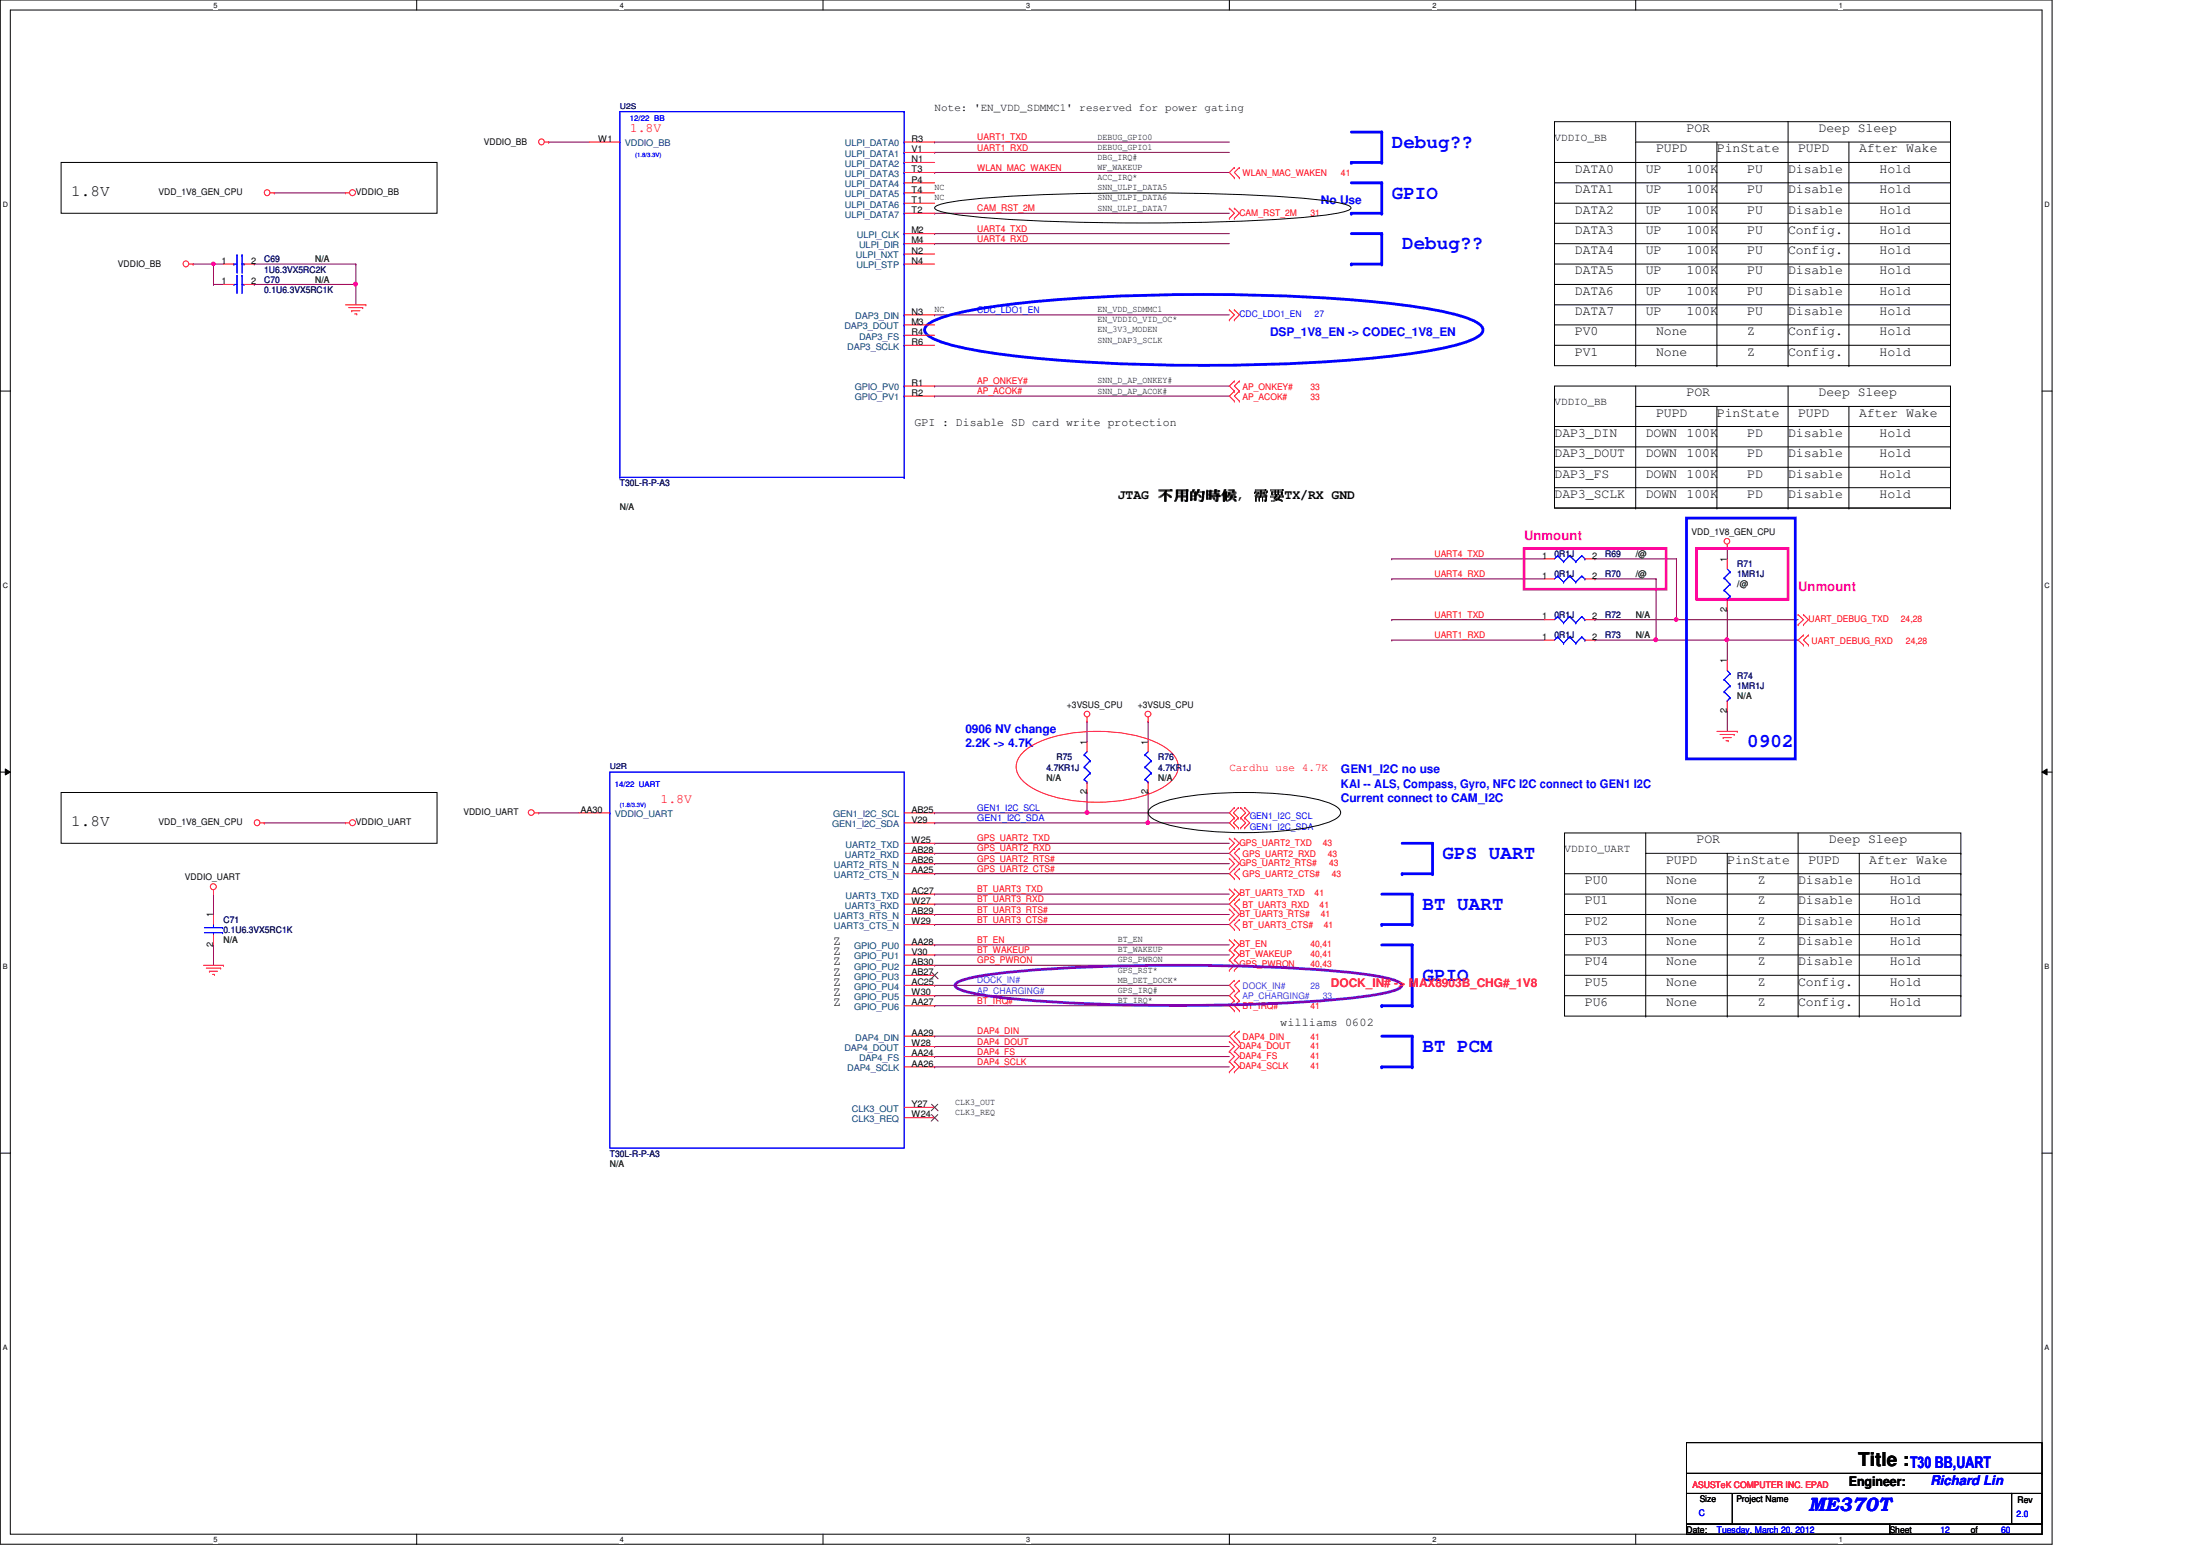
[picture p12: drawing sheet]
<svg xmlns="http://www.w3.org/2000/svg" width="297mm" height="210mm" viewBox="0 0 297 210" stroke-linecap="round" stroke-linejoin="round" font-family="sans-serif">
<path d="M0 0h277.1v208.4h-277.1zM1.4 1.4h274.3v205.7h-274.3z" fill="none" stroke="#000" stroke-width=".14"/>
<g fill="#fff">
<path d="M28.8 .1h.6v1.1h-.6z"/>
<path d="M28.8 207.2h.6v1.1h-.6z"/>
</g>
<path d="M56.3 0v1.4M56.3 207.1v1.3" fill="none" stroke="#000" stroke-width=".14"/>
<g fill="#fff">
<path d="M83.7 .1h.5v1.1h-.5z"/>
<path d="M83.7 207.2h.5v1.1h-.5z"/>
</g>
<path d="M111.1 0v1.4M111.1 207.1v1.3" fill="none" stroke="#000" stroke-width=".14"/>
<g fill="#fff">
<path d="M138.6 .1h.5v1.1h-.5z"/>
<path d="M138.6 207.2h.5v1.1h-.5z"/>
</g>
<path d="M166 0v1.4M166 207.1v1.3" fill="none" stroke="#000" stroke-width=".14"/>
<g fill="#fff">
<path d="M193.4 .1h.6v1.1h-.6z"/>
<path d="M193.4 207.2h.6v1.1h-.6z"/>
</g>
<path d="M220.8 0v1.4M220.8 207.1v1.3" fill="none" stroke="#000" stroke-width=".14"/>
<g fill="#fff">
<path d="M248.3 .1h.5v1.1h-.5z"/>
<path d="M248.3 207.2h.5v1.1h-.5z"/>
<path d="M.4 27.1h.7v1.1h-.7z"/>
<path d="M276.1 27.1h.7v1.1h-.7z"/>
<path d="M.4 78.5h.7v1.1h-.7z"/>
<path d="M276.1 78.5h.7v1.1h-.7z"/>
</g>
<path d="M0 52.8h1.4M275.7 52.8h1.4" fill="none" stroke="#000" stroke-width=".14"/>
<g fill="#fff">
<path d="M.4 129.9h.6v1.1h-.6z"/>
<path d="M276.1 129.9h.6v1.1h-.6z"/>
</g>
<path d="M0 104.2h1.4M.7 103.8l.7 .4-.7 .4zM275.7 104.2l.7-.4v.8zM275.7 104.2h1.4" fill="none" stroke="#000" stroke-width=".14"/>
<path d="M.7 103.8l.7 .4-.7 .4zM275.7 104.2l.7-.4v.8z" fill="#000"/>
<g fill="#fff">
<path d="M.4 181.4h.6v1.1h-.6z"/>
<path d="M276.1 181.4h.6v1.1h-.6z"/>
</g>
<path d="M0 155.7h1.4M275.7 155.7h1.4" fill="none" stroke="#000" stroke-width=".14"/>
<path d="M155 107h.1M155 107v4.1M126.2 127.6h.1M126.2 135.8h.1M126.2 128.9h.1M126.2 127.6h39.8M126.2 135.8h39.8M126.2 128.9h39.8" fill="none" stroke="#800040" stroke-width=".14"/>
<circle cx="155" cy="111" r=".25" fill="#f0f"/>
<circle cx="155" cy="111" r=".25" fill="none" stroke="#f0f" stroke-width=".14"/>
<g fill="none" stroke="#800040" stroke-width=".14">
<path d="M146.8 97.4h.1M146.8 97.4v2.7M155 97.4h.1M155 97.4v2.7M126.2 111.1h.1M126.2 109.7h.1M126.2 111.1h28.8M126.2 109.7h39.8M146.8 107h.1M146.8 109.7h.1M146.8 107v2.7M126.2 130.3h.1"/>
<path d="M126.2 130.3h39.8"/>
</g>
<circle cx="146.8" cy="109.7" r=".26" fill="#f0f"/>
<circle cx="146.8" cy="109.7" r=".26" fill="none" stroke="#f0f" stroke-width=".14"/>
<g fill="none" stroke="#800040" stroke-width=".14">
<path d="M28.8 38.4h.1M28.8 35.6h.1M28.8 35.6v2.8M28.8 38.4h1.4M187.9 83.7h.1M187.9 86.4h.1M187.9 83.7h20.6M187.9 86.4h20.6M155 111.1h.1M155 111.1h11M28.8 120.7h.1M28.8 127.6h.1"/>
<path d="M28.8 120.7v2.7M28.8 127.6v2.7"/>
</g>
<path d="M28.6 35.4h.4v.2v.2l-.2 .1-.2-.1z" fill-rule="evenodd" fill="#f0f"/>
<path d="M28.6 35.4h.4v.2v.2l-.2 .1-.2-.1z" fill="none" stroke="#f0f" stroke-width=".14"/>
<path d="M34.3 38.4h.1M34.3 38.4h13.7M48 35.6h.1M48 38.4h.1M48 35.6v5.5" fill="none" stroke="#800040" stroke-width=".14"/>
<circle cx="48" cy="38.4" r=".26" fill="#f0f"/>
<circle cx="48" cy="38.4" r=".26" fill="none" stroke="#f0f" stroke-width=".14"/>
<path d="M26.1 35.6h.1M26.1 35.6h2.7M34.3 35.6h.1M34.3 35.6h13.7M126.2 42.5h.1M126.2 42.5h39.8M226.4 83.7h.1M226.4 83.7h16.4" fill="none" stroke="#800040" stroke-width=".14"/>
<circle cx="226.3" cy="83.6" r=".25" fill="#f0f"/>
<circle cx="226.3" cy="83.6" r=".25" fill="none" stroke="#f0f" stroke-width=".14"/>
<path d="M223.6 86.4h.1M223.6 86.4h9.6M35.7 111.1h.1M35.7 111.1h10.9" fill="none" stroke="#800040" stroke-width=".14"/>
<circle cx="223.6" cy="86.4" r=".26" fill="#f0f"/>
<circle cx="223.6" cy="86.4" r=".26" fill="none" stroke="#f0f" stroke-width=".14"/>
<g fill="none" stroke="#800040" stroke-width=".14">
<path d="M126.2 19.2h.1M126.2 19.2h39.8M28.8 35.6h.1M28.8 35.6h1.4M126.2 23.3h.1M126.2 20.6h.1M126.2 28.8h.1M126.2 23.3h39.8M126.2 20.6h39.8M126.2 28.8h39.8M187.9 75.4h.1M187.9 75.4h20.6"/>
<path d="M215.3 75.4h.1M215.3 78.1h.1M215.3 75.4h11.1M215.3 78.1h8.3M223.6 78.1h.1M223.6 78.1v8.3h-8.3M226.4 75.4h.1M226.4 75.4v8.3h-11.1M215.3 86.4h.1M215.3 83.7h.1M233.2 96h.1M233.2 86.4h.1"/>
<path d="M233.2 86.4h9.6M233.2 96v2.7M126.2 113.8h.1M126.2 115.2h.1M126.2 116.6h.1M126.2 117.9h.1M126.2 113.8h39.8M126.2 115.2h39.8M126.2 116.6h39.8M126.2 117.9h39.8M126.2 139.9h.1M126.2 139.9h39.8"/>
<path d="M126.2 141.3h.1M126.2 142.6h.1M126.2 144h.1M126.2 141.3h39.8M126.2 142.6h39.8M126.2 144h39.8"/>
</g>
<circle cx="233.2" cy="86.4" r=".26" fill="#f0f"/>
<circle cx="233.2" cy="86.4" r=".26" fill="none" stroke="#f0f" stroke-width=".14"/>
<g fill="none" stroke="#800040" stroke-width=".14">
<path d="M74.1 19.2h.1M74.1 19.2h5.5M37 26h.1M37 26h9.6M126.2 31.5h.1M126.2 32.9h.1M126.2 31.5h39.8M126.2 32.9h39.8M126.2 53.5h.1M126.2 52.1h.1M126.2 53.5h39.8M126.2 52.1h39.8"/>
<path d="M187.9 78.1h.1M187.9 78.1h20.6M233.2 74h.1M233.2 74v1.4M233.2 82.3h.1M233.2 86.4h.1M233.2 82.3v6.9M72.7 109.7h.1M72.7 109.7h5.5M126.2 120.7h.1M126.2 122h.1M126.2 123.4h.1"/>
<path d="M126.2 124.8h.1M126.2 134.4h.1M126.2 133h.1M126.2 120.7h39.8M126.2 122h39.8M126.2 123.4h39.8M126.2 124.8h39.8M126.2 134.4h39.8M126.2 133h39.8"/>
</g>
<g fill="none" stroke="#f00" stroke-width=".14">
<path d="M73.5 19.2h.6M74.1 19.2h.1M25.5 35.6h.6M26.1 35.6h.1M36.5 26h.5M37 26h.1M46.6 26h.1M46.6 26h.6M166 29.5h.1M166 28.1h.1M166 28.1l.7 .7-.7 .7M166.7 22.6h.1"/>
<path d="M166.7 24h.1M166.7 29.5h.1M166.7 28.1h.1M166.7 22.6l-.7 .7 .7 .7M166.7 28.1l.6 .7-.6 .7M167.3 24h.1M167.3 22.6h.1M167.3 22.6l-.6 .7 .6 .7M46.6 41.1h2.8M47.1 41.5h1.9M47.5 42h.1M47.5 42h1.1"/>
<path d="M47.9 42.4h.3M48.2 42.4h.1M49 41.5h.1M49.4 41.1h.1M166 43.2h.1M166 41.8h.1M166 41.8l.7 .7-.7 .7M166.7 43.2h.1M166.7 41.8h.1M166.7 52.8h.1M166.7 54.1h.1M166.7 51.4h.1"/>
<path d="M166.7 41.8l.6 .7-.6 .7M166.7 52.8l-.7 .7 .7 .6M166.7 51.4l-.7 .7 .7 .7M167.3 54.1h.1M167.3 52.8h.1M167.3 51.4h.1M167.3 52.8l-.6 .7 .6 .6M167.3 51.4l-.6 .7 .6 .7M233.2 74h.1M233.2 73.5v.5M146.8 97.4h.1M146.8 96.8v.6"/>
<path d="M155 97.4h.1M155 96.8v.6M231.8 98.7h2.8M232.2 99.1h1.9M232.7 99.6h.1M232.7 99.6h1.1M233 100h.3M233.3 100h.1M234.1 99.1h.1M234.6 98.7h.1M242.8 84.3h.1M242.8 83h.1"/>
<path d="M242.8 83l.7 .7-.7 .6M243.5 84.3h.1M243.5 83h.1M243.5 85.7h.1M243.5 87.1h.1M243.5 83l.7 .7-.7 .6M243.5 85.7l-.7 .7 .7 .7M244.2 87.1h.1M244.2 85.7h.1M244.2 85.7l-.7 .7 .7 .7M35.1 111.1h.6M35.7 111.1h.1"/>
<path d="M46.6 111.1h.1M46.6 111.1h.6M72.2 109.7h.5M72.7 109.7h.1M138.1 101.6a11 11 0 0 1 5.8-2.5 22.7 22.7 0 0 1 12 1 5.5 5.5 0 0 1 3.1 2.8 2.46 2.46 0 0 1-.8 2.5 11.2 11.2 0 0 1-5.8 2.5 22.3 22.3 0 0 1-12-1 5.5 5.5 0 0 1-3.1-2.7 2.49 2.49 0 0 1 .8-2.6zM166 114.5h.1M166 113.2h.1M166 117.3h.1M166 115.9h.1M166 113.2l.7 .6-.7 .7M166 115.9l.7 .7-.7 .7M166.7 109h.1"/>
<path d="M166.7 110.4h.1M166.7 111.8h.1M166.7 114.5h.1M166.7 113.2h.1M166.7 115.9h.1M166.7 117.3h.1M166.7 118.6h.1M166.7 109l-.7 .7 .7 .7M166.7 110.4l-.7 .7 .7 .7M166.7 113.2l.6 .6-1.3 1.4 .7 .7M166.7 115.9l.6 .7-1.3 1.3 .7 .7M167.2 110.4h.1"/>
<path d="M167.2 109h.1M167.2 111.8h.1M167.2 109l-.7 .7 .7 .7M167.2 110.4l-.7 .7 .7 .7M167.3 115.9h.1M167.3 114.5h.1M167.3 118.6h.1M167.3 117.3h.1M167.3 114.5l-.6 .7 .6 .7M167.3 117.3l-.6 .6 .6 .7M167.5 110.4h.1M167.5 109h.1"/>
<path d="M167.5 111.8h.1M167.5 109l.7 .7-.7 .7M167.5 110.4l.7 .7-.7 .7M168.1 109h.1M168.1 110.4h.1M168.1 111.8h.1M168.1 109l.6 .7-.6 .7M168.1 110.4l.6 .7-.6 .7M27.5 130.3h2.7M27.9 130.7h1.9M28.3 131.1h.1M28.3 131.1h1.1"/>
<path d="M28.7 131.5h.3M28.8 120.7h.1M28.8 120.1v.6M29 131.5h.1M29.8 130.7h.1M30.2 130.3h.1M166 121.4h.1M166 120h.1M166 124.1h.1M166 122.7h.1M166 129.6h.1M166 128.2h.1"/>
<path d="M166 131h.1M166 126.9h.1M166 120l.7 .7-.7 .7M166 122.7l.7 .7-.7 .7M166 128.2l.7 .7-.7 .7M166 129.6l.7 .7-.7 .7M166 126.9l.7 .7-.7 .6M166.7 121.4h.1M166.7 120h.1M166.7 122.7h.1M166.7 124.1h.1M166.7 125.5h.1"/>
<path d="M166.7 129.6h.1M166.7 128.2h.1M166.7 131h.1M166.7 135.1h.1M166.7 136.4h.1M166.7 126.9h.1M166.7 139.2h.1M166.7 133.7h.1M166.7 132.3h.1M166.7 120l.6 .7-1.3 1.3 .7 .7M166.7 122.7l.6 .7-1.3 1.4 .7 .7M166.7 128.2l.6 .7-.6 .7"/>
<path d="M166.7 129.6l.6 .7-.6 .7M166.7 135.1l-.7 .7 .7 .6M166.7 126.9l.6 .7-.6 .6M166.7 139.2l-.7 .7 .7 .7M166.7 133.7l-.7 .7 .7 .7M166.7 132.3l-.7 .7 .7 .7M167.3 122.7h.1M167.3 121.4h.1M167.3 125.5h.1M167.3 124.1h.1M167.3 136.4h.1M167.3 135.1h.1"/>
<path d="M167.3 139.2h.1M167.3 133.7h.1M167.3 132.3h.1M167.3 121.4l-.6 .6 .6 .7M167.3 124.1l-.6 .7 .6 .7M167.3 135.1l-.6 .7 .6 .6M167.3 139.2l-.6 .7 .6 .7M167.3 133.7l-.6 .7 .6 .7M167.3 132.3l-.6 .7 .6 .7M166 141.9h.1M166 140.6h.1M166 143.3h.1"/>
<path d="M166 144.7h.1M166 140.6l.7 .7-.7 .6M166 141.9l.7 .7-.7 .7M166 143.3l.7 .7-.7 .7M166.7 140.6h.1M166.7 141.9h.1M166.7 143.3h.1M166.7 144.7h.1M166.7 140.6l.6 .7-.6 .6M166.7 141.9l.6 .7-.6 .7M166.7 143.3l.6 .7-.6 .7M167.3 140.6h.1"/>
<circle cx="73.1" cy="19.2" r=".39"/>
<circle cx="25.1" cy="35.6" r=".39"/>
<circle cx="36.1" cy="26" r=".39"/>
<circle cx="47.6" cy="26" r=".4"/>
<circle cx="233.2" cy="73.1" r=".38"/>
<circle cx="146.8" cy="96.4" r=".38"/>
<circle cx="155" cy="96.4" r=".39"/>
<circle cx="28.8" cy="119.7" r=".4"/>
<circle cx="34.7" cy="111.1" r=".39"/>
<circle cx="47.6" cy="111.1" r=".4"/>
<circle cx="71.7" cy="109.7" r=".39"/>
</g>
<path d="M227.7 194.7h48v11h-48zM227.7 198.9h48M275.7 198.9h.1M227.7 201.6h6.2v4.1h-6.2zM227.7 205.7h27.4v1.4h-27.4zM234 201.6h37.6M255.1 205.7h20.6v1.4h-20.6zM271.6 201.6h4.1v4.1h-4.1zM271.6 201.6h.1" fill="none" stroke="#000" stroke-width=".14"/>
<path d="M186.6 127.6h4.1" fill="none" stroke="#00f" stroke-width=".38"/>
<circle cx="190.7" cy="127.6" r=".19" fill="#00f"/>
<path d="M190.7 127.6v8.2" fill="none" stroke="#00f" stroke-width=".38"/>
<circle cx="190.7" cy="135.8" r=".19" fill="#00f"/>
<path d="M186.6 135.8h4.1" fill="none" stroke="#00f" stroke-width=".38"/>
<circle cx="186.6" cy="135.8" r=".19" fill="#00f"/>
<path d="M8.3 107h50.7v6.8h-50.7z" fill="none" stroke="#000" stroke-width=".14"/>
<path d="M129.1 132.7a7.5 7.5 0 0 1 3.1-.9 166.2 166.2 0 0 1 24-1.5 220.8 220.8 0 0 1 28.5 1.3 12.5 12.5 0 0 1 4.4 1.1l.2 .3-.2 .3a7.7 7.7 0 0 1-3.1 .9 186.8 186.8 0 0 1-26.9 1.5 186.1 186.1 0 0 1-26.9-1.5 7.6 7.6 0 0 1-3.1-.9l-.2-.3z" fill="none" stroke="#8000ff" stroke-width=".38"/>
<path d="M182.5 24.7h4.1M227.7 69.9h14.7v32.5h-14.7z" fill="none" stroke="#00f" stroke-width=".38"/>
<circle cx="186.6" cy="24.7" r=".19" fill="#00f"/>
<path d="M186.6 24.7v4.1" fill="none" stroke="#00f" stroke-width=".38"/>
<circle cx="186.6" cy="28.8" r=".19" fill="#00f"/>
<path d="M182.5 28.8h4.1" fill="none" stroke="#00f" stroke-width=".38"/>
<circle cx="182.5" cy="28.8" r=".19" fill="#00f"/>
<path d="M182.5 17.8h4.1" fill="none" stroke="#00f" stroke-width=".38"/>
<circle cx="186.6" cy="17.8" r=".19" fill="#00f"/>
<path d="M186.6 17.8v4.1" fill="none" stroke="#00f" stroke-width=".38"/>
<circle cx="186.6" cy="21.9" r=".19" fill="#00f"/>
<path d="M182.5 21.9h4.1" fill="none" stroke="#00f" stroke-width=".38"/>
<circle cx="182.5" cy="21.9" r=".19" fill="#00f"/>
<g fill="none" stroke="#000" stroke-width=".14">
<path d="M209.9 16.4h53.5v33h-53.5zM220.8 19.2h42.6M220.8 16.4v33M231.8 19.2v30.2M241.4 16.4v33M249.6 19.2v30.2M263.4 19.2h.1M209.9 21.9h53.5M209.9 27.4h53.5M209.9 30.1h53.5M209.9 24.7h53.5M209.9 32.9h53.5"/>
<path d="M209.9 35.6h53.5M209.9 38.4h53.5M263.4 21.9h.1M263.4 27.4h.1M263.4 30.1h.1M263.4 24.7h.1M263.4 32.9h.1M263.4 35.6h.1M263.4 38.4h.1M209.9 43.9h53.5M209.9 46.6h53.5M209.9 41.1h53.5"/>
<path d="M220.8 49.4h.1M231.8 49.4h.1M241.4 49.4h.1M249.6 49.4h.1M263.4 43.9h.1M263.4 46.6h.1M263.4 41.1h.1"/>
</g>
<path d="M189.3 113.8h4.1" fill="none" stroke="#00f" stroke-width=".38"/>
<circle cx="193.4" cy="113.8" r=".19" fill="#00f"/>
<path d="M193.4 113.8v4.1" fill="none" stroke="#00f" stroke-width=".38"/>
<circle cx="193.4" cy="117.9" r=".19" fill="#00f"/>
<path d="M189.3 117.9h4.1" fill="none" stroke="#00f" stroke-width=".38"/>
<circle cx="189.3" cy="117.9" r=".19" fill="#00f"/>
<path d="M186.6 139.9h4.1" fill="none" stroke="#00f" stroke-width=".38"/>
<circle cx="190.7" cy="139.9" r=".19" fill="#00f"/>
<path d="M190.7 139.9v4.1" fill="none" stroke="#00f" stroke-width=".38"/>
<circle cx="190.7" cy="144" r=".19" fill="#00f"/>
<path d="M186.6 144h4.1" fill="none" stroke="#00f" stroke-width=".38"/>
<circle cx="186.6" cy="144" r=".19" fill="#00f"/>
<path d="M205.8 74h19.2v5.5h-19.2zM229.1 74h12.3v6.9h-12.3z" fill="none" stroke="#f0f" stroke-width=".38"/>
<g fill="none" stroke="#000" stroke-width=".14">
<path d="M8.3 21.9h50.7v6.9h-50.7zM209.9 52.1h53.5v16.5h-53.5zM209.9 57.6h53.5M220.8 54.9h42.6M220.8 52.1v16.5M231.8 54.9v13.7M241.4 52.1v16.5M249.6 54.9v13.7M263.4 54.9h.1M263.4 57.6h.1M209.9 63.1h53.5M209.9 65.8h53.5"/>
<path d="M209.9 60.3h53.5M209.9 68.6h53.5M220.8 68.6h.1M231.8 68.6h.1M241.4 68.6h.1M249.6 68.6h.1M263.4 63.1h.1M263.4 65.8h.1M263.4 60.3h.1M263.4 68.6h.1"/>
</g>
<path d="M186.6 120.7h4.1" fill="none" stroke="#00f" stroke-width=".38"/>
<circle cx="190.7" cy="120.7" r=".19" fill="#00f"/>
<path d="M190.7 120.7v4.1" fill="none" stroke="#00f" stroke-width=".38"/>
<circle cx="190.7" cy="124.8" r=".19" fill="#00f"/>
<path d="M186.6 124.8h4.1" fill="none" stroke="#00f" stroke-width=".38"/>
<circle cx="186.6" cy="124.8" r=".19" fill="#00f"/>
<path d="M182.5 31.5h4.1" fill="none" stroke="#00f" stroke-width=".38"/>
<circle cx="186.6" cy="31.5" r=".19" fill="#00f"/>
<path d="M186.6 31.5v4.1" fill="none" stroke="#00f" stroke-width=".38"/>
<circle cx="186.6" cy="35.6" r=".19" fill="#00f"/>
<path d="M182.5 35.6h4.1" fill="none" stroke="#00f" stroke-width=".38"/>
<circle cx="182.5" cy="35.6" r=".19" fill="#00f"/>
<g fill="none" stroke="#000" stroke-width=".14">
<path d="M126.3 27.9a17.1 17.1 0 0 1 5.6-1.1 315.9 315.9 0 0 1 44.8 0l2.7 .3a8.2 8.2 0 0 1 2.9 .8l.1 .2-.1 .2a17.7 17.7 0 0 1-5.6 1 308.9 308.9 0 0 1-44.8 0l-2.7-.3a8.5 8.5 0 0 1-2.9-.7l-.1-.2zM155.5 109a14.4 14.4 0 0 1 5.9-1.7 53 53 0 0 1 16.9 .7 4.7 4.7 0 0 1 2.6 1.3l.1 .4-.1 .4a4.8 4.8 0 0 1-2.6 1.2 50.5 50.5 0 0 1-20.6 0 4.8 4.8 0 0 1-2.6-1.2l-.1-.4 .1-.4zM211.2 112.4h53.5v24.8h-53.5zM211.2 117.9h53.5M222.2 115.2h42.5M222.2 112.4v24.8M233.2 115.2v22M242.8 112.4v24.8M251 115.2v22M264.7 115.2h.1M264.7 117.9h.1M211.2 123.4h53.5"/>
<path d="M211.2 126.2h53.5M211.2 120.7h53.5M211.2 128.9h53.5M211.2 131.7h53.5M211.2 134.4h53.5M222.2 137.2h.1M233.2 137.2h.1M242.8 137.2h.1M251 137.2h.1M264.7 123.4h.1M264.7 126.2h.1M264.7 120.7h.1"/>
<path d="M264.7 128.9h.1M264.7 131.7h.1M264.7 134.4h.1"/>
</g>
<path d="M125.3 43.8a10.8 10.8 0 0 1 3.7-1.5 124.5 124.5 0 0 1 21.6-2.3 254 254 0 0 1 38.6 1.1l2 .3a29.4 29.4 0 0 1 7.9 2l.6 .4 .4 .3 .1 .4-.1 .4a5.5 5.5 0 0 1-2.8 1.5 80.9 80.9 0 0 1-14.9 2.2 259.7 259.7 0 0 1-46.5-.7l-2-.3a29.7 29.7 0 0 1-8-1.9l-.6-.4-.3-.4-.2-.4 .2-.4z" fill="none" stroke="#00f" stroke-width=".38"/>
<g fill="none" stroke="#00f" stroke-width=".14">
<path d="M83.7 19.2h.1M122.1 15.1h.1M122.1 19.2h.1M122.1 15.1v49.3M122.1 15.1h-38.4v49.3M31.6 38.4h.1M31.6 35.6h.1M31.6 38.4h.4M31.6 35.6h.4M32 37.2h.1M32 34.4h.1M32 34.4v2.5"/>
<path d="M32 37.2v2.4M32.7 37.2h.1M32.7 34.4h.1M32.7 34.4v2.5M32.7 37.2v2.4M32.7 38.4h.2M32.7 35.6h.2M32.9 38.4h.1M32.9 35.6h.1M122.1 35.6h.1M122.1 34.3h.1M122.1 32.9h.1"/>
<path d="M122.1 28.8h.1M122.1 27.4h.1M122.1 26h.1M122.1 24.7h.1M122.1 23.3h.1M122.1 21.9h.1M122.1 20.6h.1M122.1 31.5h.1M122.1 53.5h.1M122.1 52.1h.1M122.1 46.6h.1M122.1 45.3h.1"/>
<path d="M122.1 43.9h.1M122.1 42.5h.1M83.7 64.4h.1M83.7 64.4h38.4M122.1 64.4h.1M210.3 75h.1M210.3 77.8h.1M210.3 75l.8 .8M210.3 75l-.4 .4M210.3 77.8l.8 .8M210.3 77.8l-.4 .3M211.1 75.8h.1"/>
<path d="M211.1 78.6h.1M211.9 75h.1M211.9 77.8h.1M211.9 75l.9 .8M211.9 75l-.8 .8M211.9 77.8l.9 .8M211.9 77.8l-.8 .8M212.8 75.8h.1M212.8 78.6h.1M213.6 75h.1M213.6 77.8h.1M213.6 75l.4 .4"/>
<path d="M213.6 75l-.8 .8M213.6 77.8l.4 .3M213.6 77.8l-.8 .8M214 75.4h.1M214 78.1h.1M232.8 79.7h.1M232.8 78h.1M232.8 79.7l.8 .8M232.8 78l.8 .9M233.2 76.8l.4 .4M233.6 77.2h.1M233.6 78.9h.1"/>
<path d="M233.6 78.9l-.8 .8M233.6 77.2l-.8 .8M210.3 83.2h.1M210.3 86h.1M210.3 83.2l.8 .9M210.3 83.2l-.4 .5M210.3 86l.8 .8M210.3 86l-.4 .4M211.1 84.1h.1M211.1 86.8h.1M211.9 83.2h.1M211.9 86h.1"/>
<path d="M211.9 83.2l.9 .9M211.9 83.2l-.8 .9M211.9 86l.9 .8M211.9 86l-.8 .8M212.8 84.1h.1M212.8 86.8h.1M213.6 83.2h.1M213.6 86h.1M213.6 83.2l.4 .5M213.6 83.2l-.8 .9M213.6 86l.4 .4M213.6 86l-.8 .8"/>
<path d="M214 83.7h.1M214 86.4h.1M232.8 93.4h.1M232.8 91.7h.1M232.8 93.4l.8 .8M232.8 91.7l.8 .9M233.2 94.6h.1M233.2 80.9h.1M233.2 90.5l.4 .4M233.6 94.2h.1M233.6 90.9h.1M233.6 92.6h.1"/>
<path d="M233.6 80.5h.1M233.6 94.2l-.4 .4M233.6 92.6l-.8 .8M233.6 90.9l-.8 .8M233.6 80.5l-.4 .4M82.3 104.2h39.8v50.8h-39.8zM82.3 109.7h.1M146.4 105.2h.1M146.4 101.9h.1M146.4 103.5h.1M146.4 105.2l.4 .4M146.4 103.5l.8 .9"/>
<path d="M146.4 101.9l.8 .8M146.8 105.6h.1M146.8 101.5l-.4 .4M147.2 104.4h.1M147.2 102.7h.1M147.2 104.4l-.8 .8M147.2 102.7l-.8 .8M154.6 105.2h.1M154.6 101.9h.1M154.6 103.5h.1M154.6 105.2l.4 .4M154.6 103.5l.8 .9"/>
<path d="M154.6 101.9l.8 .8M155 105.6h.1M155 101.5l-.4 .4M155.4 104.4h.1M155.4 102.7h.1M155.4 104.4l-.8 .8M155.4 102.7l-.8 .8M27.6 125.2h2.5M27.6 125.9h2.5M28.8 124.8h.1M28.8 126.2h.1M28.8 124.8v.4"/>
<path d="M28.8 125.9v.3M30.1 125.2h.1M30.1 125.9h.1"/>
</g>
<g fill="none" stroke="#f00" stroke-width=".14">
<path d="M79.6 19.2h4.1M122.1 19.2h4.1M30.2 38.4h1.4M30.2 35.6h1.4M32.9 38.4h1.4M32.9 35.6h1.4M122.1 35.6h4.1M122.1 34.3h4.1M122.1 32.9h4.1M122.1 31.5h4.1M122.1 28.8h4.1M122.1 27.4h4.1"/>
<path d="M122.1 26h4.1M122.1 24.7h4.1M122.1 23.3h4.1M122.1 21.9h4.1M122.1 20.6h4.1M122.1 53.5h4.1M122.1 52.1h4.1M122.1 46.6h4.1M122.1 45.3h4.1M122.1 43.9h4.1M122.1 42.5h4.1M208.5 75.4h1.4"/>
<path d="M208.5 78.1h1.4M214 75.4h1.3M214 78.1h1.3M233.2 75.4v1.4M208.5 83.7h1.4M208.5 86.4h1.4M214 83.7h1.3M214 86.4h1.3M233.2 80.9v1.4M233.2 89.2v1.3M233.2 94.6v1.4M78.2 109.7h4.1"/>
<path d="M122.1 109.7h4.1M122.1 117.9h4.1M122.1 116.6h4.1M122.1 115.2h4.1M122.1 113.8h4.1M122.1 111.1h4.1M146.8 100.1v1.4M146.8 105.6v1.4M155 100.1v1.4M155 105.6v1.4M28.8 123.4v1.4M28.8 126.2v1.4"/>
<path d="M122.1 139.9h4.1M122.1 135.8h4.1M122.1 134.4h4.1M122.1 133h4.1M122.1 131.7h4.1M122.1 130.3h4.1M122.1 128.9h4.1M122.1 127.6h4.1M122.1 124.8h4.1M122.1 123.4h4.1M122.1 122h4.1M122.1 120.7h4.1"/>
<path d="M122.1 150.9h4.1M122.1 149.5h4.1M122.1 144h4.1M122.1 142.6h4.1M122.1 141.3h4.1"/>
</g>
<path d="M125.8 131.2l.9 .9M126.6 131.2l-.9 .9M125.8 150.5l.9 .8M125.8 149.1l.9 .8M126.6 150.5l-.9 .8M126.6 149.1l-.9 .8" fill="none" stroke="#804000" stroke-width=".14"/>
<circle cx="155" cy="111" r=".25" fill="#f0f"/>
<circle cx="155" cy="111" r=".25" fill="none" stroke="#f0f" stroke-width=".14"/>
<circle cx="146.8" cy="109.7" r=".26" fill="#f0f"/>
<circle cx="146.8" cy="109.7" r=".26" fill="none" stroke="#f0f" stroke-width=".14"/>
<path d="M28.6 35.4h.4v.2v.2l-.2 .1-.2-.1z" fill-rule="evenodd" fill="#f0f"/>
<path d="M28.6 35.4h.4v.2v.2l-.2 .1-.2-.1z" fill="none" stroke="#f0f" stroke-width=".14"/>
<circle cx="48" cy="38.4" r=".26" fill="#f0f"/>
<circle cx="48" cy="38.4" r=".26" fill="none" stroke="#f0f" stroke-width=".14"/>
<circle cx="226.3" cy="83.6" r=".25" fill="#f0f"/>
<circle cx="226.3" cy="83.6" r=".25" fill="none" stroke="#f0f" stroke-width=".14"/>
<circle cx="223.6" cy="86.4" r=".26" fill="#f0f"/>
<circle cx="223.6" cy="86.4" r=".26" fill="none" stroke="#f0f" stroke-width=".14"/>
<circle cx="233.2" cy="86.4" r=".26" fill="#f0f"/>
<circle cx="233.2" cy="86.4" r=".26" fill="none" stroke="#f0f" stroke-width=".14"/>
<g font-size="2.6" fill="#00f">
<text x="187.9" y="19.9">Debug??</text>
<text x="187.9" y="26.8">GPIO</text>
<text x="189.3" y="33.7">Debug??</text>
<text x="235.9" y="100.8">0902</text>
<text x="194.8" y="116">GPS UART</text>
<text x="192.1" y="122.8">BT UART</text>
<text x="192.1" y="132.4">GPIO</text>
<text x="192.1" y="142">BT PCM</text>
<text x="244.2" y="204">ME370T</text>
</g>
<text font-size="2.6" x="250.9" y="197.9">Title :</text>
<g font-size="2.2">
<text x="9.6" y="26.5">1.8V</text>
<text x="9.6" y="111.5">1.8V</text>
</g>
<text font-size="2.2" fill="#00f" x="257.9" y="198.2">T30 BB,UART</text>
<g font-size="1.8" fill="#f00">
<text x="85" y="17.8">1.8V</text>
<text x="89.2" y="108.4">1.8V</text>
</g>
<g font-size="1.8">
<text x="227.7" y="17.8">POR</text>
<text x="245.5" y="17.8">Deep Sleep</text>
<text x="212.6" y="23.3">DATA0</text>
<text x="222.2" y="23.3">UP</text>
<text x="223.6" y="20.6">PUPD</text>
<text x="227.7" y="23.3">100K</text>
<text x="231.8" y="20.6">PinState</text>
<text x="235.9" y="23.3">PU</text>
<text x="241.4" y="23.3">Disable</text>
<text x="242.8" y="20.6">PUPD</text>
<text x="251" y="20.6">After Wake</text>
<text x="253.8" y="23.3">Hold</text>
<text x="212.6" y="26.1">DATA1</text>
<text x="212.6" y="28.8">DATA2</text>
<text x="222.2" y="28.8">UP</text>
<text x="222.2" y="26.1">UP</text>
<text x="227.7" y="28.8">100K</text>
<text x="227.7" y="26.1">100K</text>
<text x="235.9" y="28.8">PU</text>
<text x="235.9" y="26.1">PU</text>
<text x="241.4" y="26.1">Disable</text>
<text x="241.4" y="28.8">Disable</text>
<text x="253.8" y="26.1">Hold</text>
<text x="253.8" y="28.8">Hold</text>
<text x="212.6" y="31.5">DATA3</text>
<text x="212.6" y="34.3">DATA4</text>
<text x="222.2" y="34.3">UP</text>
<text x="222.2" y="31.5">UP</text>
<text x="227.7" y="34.3">100K</text>
<text x="227.7" y="31.5">100K</text>
<text x="235.9" y="34.3">PU</text>
<text x="235.9" y="31.5">PU</text>
<text x="241.4" y="34.3">Config.</text>
<text x="241.4" y="31.5">Config.</text>
<text x="253.8" y="34.3">Hold</text>
<text x="253.8" y="31.5">Hold</text>
<text x="212.6" y="37">DATA5</text>
<text x="212.6" y="39.8">DATA6</text>
<text x="222.2" y="37">UP</text>
<text x="222.2" y="39.8">UP</text>
<text x="227.7" y="39.8">100K</text>
<text x="227.7" y="37">100K</text>
<text x="235.9" y="37">PU</text>
<text x="235.9" y="39.8">PU</text>
<text x="241.4" y="37">Disable</text>
<text x="241.4" y="39.8">Disable</text>
<text x="253.8" y="37">Hold</text>
<text x="253.8" y="39.8">Hold</text>
<text x="212.6" y="42.5">DATA7</text>
<text x="212.6" y="45.3">PV0</text>
<text x="222.2" y="42.5">UP</text>
<text x="223.6" y="45.3">None</text>
<text x="227.7" y="42.5">100K</text>
<text x="235.9" y="45.3">Z</text>
<text x="235.9" y="42.5">PU</text>
<text x="241.4" y="42.5">Disable</text>
<text x="241.4" y="45.3">Config.</text>
<text x="253.8" y="42.5">Hold</text>
<text x="253.8" y="45.3">Hold</text>
<text x="212.6" y="48">PV1</text>
<text x="223.6" y="48">None</text>
<text x="227.7" y="53.5">POR</text>
<text x="235.9" y="48">Z</text>
<text x="241.4" y="48">Config.</text>
<text x="245.5" y="53.5">Deep Sleep</text>
<text x="253.8" y="48">Hold</text>
<text x="209.9" y="59">DAP3_DIN</text>
<text x="222.2" y="59">DOWN</text>
<text x="223.6" y="56.3">PUPD</text>
<text x="227.7" y="59">100K</text>
<text x="231.8" y="56.3">PinState</text>
<text x="235.9" y="59">PD</text>
<text x="241.4" y="59">Disable</text>
<text x="242.8" y="56.3">PUPD</text>
<text x="251" y="56.3">After Wake</text>
<text x="253.8" y="59">Hold</text>
<text x="209.9" y="61.7">DAP3_DOUT</text>
<text x="209.9" y="64.5">DAP3_FS</text>
<text x="222.2" y="61.7">DOWN</text>
<text x="222.2" y="64.5">DOWN</text>
<text x="227.7" y="64.5">100K</text>
<text x="227.7" y="61.7">100K</text>
<text x="235.9" y="64.5">PD</text>
<text x="235.9" y="61.7">PD</text>
<text x="241.4" y="61.7">Disable</text>
<text x="241.4" y="64.5">Disable</text>
<text x="253.8" y="61.7">Hold</text>
<text x="253.8" y="64.5">Hold</text>
<text x="150.9" y="67.4">JTAG 不不不不不, 需需TX/RX GND</text>
<text x="209.9" y="67.2">DAP3_SCLK</text>
<text x="222.2" y="67.2">DOWN</text>
<text x="227.7" y="67.2">100K</text>
<text x="235.9" y="67.2">PD</text>
<text x="241.4" y="67.2">Disable</text>
<text x="253.8" y="67.2">Hold</text>
<text x="229.1" y="113.8">POR</text>
<text x="246.9" y="113.8">Deep Sleep</text>
<text x="214" y="119.3">PU0</text>
<text x="225" y="116.6">PUPD</text>
<text x="225" y="119.3">None</text>
<text x="233.2" y="116.6">PinState</text>
<text x="237.3" y="119.3">Z</text>
<text x="242.8" y="119.3">Disable</text>
<text x="244.2" y="116.6">PUPD</text>
<text x="252.4" y="116.6">After Wake</text>
<text x="255.1" y="119.3">Hold</text>
<text x="214" y="122.1">PU1</text>
<text x="214" y="124.8">PU2</text>
<text x="225" y="124.8">None</text>
<text x="225" y="122.1">None</text>
<text x="237.3" y="122.1">Z</text>
<text x="237.3" y="124.8">Z</text>
<text x="242.8" y="122.1">Disable</text>
<text x="242.8" y="124.8">Disable</text>
<text x="255.1" y="122.1">Hold</text>
<text x="255.1" y="124.8">Hold</text>
<text x="112.5" y="127.6">Z</text>
<text x="112.5" y="130.3">Z</text>
<text x="112.5" y="131.7">Z</text>
<text x="112.5" y="128.9">Z</text>
<text x="214" y="127.6">PU3</text>
<text x="214" y="130.3">PU4</text>
<text x="225" y="127.6">None</text>
<text x="225" y="130.3">None</text>
<text x="237.3" y="127.6">Z</text>
<text x="237.3" y="130.3">Z</text>
<text x="242.8" y="127.6">Disable</text>
<text x="242.8" y="130.3">Disable</text>
<text x="255.1" y="127.6">Hold</text>
<text x="255.1" y="130.3">Hold</text>
<text x="112.5" y="134.4">Z</text>
<text x="112.5" y="135.8">Z</text>
<text x="112.5" y="133.1">Z</text>
<text x="214" y="133.1">PU5</text>
<text x="214" y="135.8">PU6</text>
<text x="225" y="133.1">None</text>
<text x="225" y="135.8">None</text>
<text x="237.3" y="133.1">Z</text>
<text x="237.3" y="135.8">Z</text>
<text x="242.8" y="133.1">Config.</text>
<text x="242.8" y="135.8">Config.</text>
<text x="255.1" y="133.1">Hold</text>
<text x="255.1" y="135.8">Hold</text>
<text x="249.6" y="200.5">Engineer:</text>
</g>
<g font-size="1.8" fill="#f0f">
<text x="205.8" y="72.9">Unmount</text>
<text x="242.8" y="79.8">Unmount</text>
</g>
<text font-size="1.8" fill="#00f" x="260.6" y="200.5">Richard Lin</text>
<g font-size="1.6" fill="#00f">
<text x="178.3" y="27.6">No Use</text>
<text x="171.5" y="45.4">DSP_1V8_EN -&gt; CODEC_1V8_EN</text>
<text x="130.3" y="98.9">0906 NV change</text>
<text x="130.3" y="100.8">2.2K -&gt; 4.7K</text>
<text x="181.1" y="104.4">GEN1_I2C no use</text>
<text x="181.1" y="106.3">KAI -- ALS, Compass, Gyro, NFC I2C connect to GEN1 I2C</text>
<text x="181.1" y="108.3">Current connect to CAM_I2C</text>
</g>
<g font-size="1.6">
<text x="123.5" y="57.5">GPI : Disable SD card write protection</text>
<text x="172.8" y="138.4">williams 0602</text>
</g>
<text font-size="1.6" fill="#f00" x="179.7" y="133.2">DOCK_IN# -&gt; MAX8903B_CHG#_1V8</text>
<g font-size="1.5">
<text x="126.2" y="14.9">Note: 'EN_VDD_SDMMC1' reserved for power gating</text>
<text x="209.9" y="19">VDDIO_BB</text>
<text x="209.9" y="54.7">VDDIO_BB</text>
<text x="211.2" y="115.1">VDDIO_UART</text>
</g>
<text font-size="1.5" fill="#f00" x="166" y="104.1">Cardhu use 4.7K</text>
<g font-size="1.2">
<text x="65.3" y="19.5">VDDIO_BB</text>
<text x="80.8" y="19.1">W1</text>
<text x="123.1" y="23.2">T3</text>
<text x="123.1" y="21.9">N1</text>
<text x="123.1" y="20.5">V1</text>
<text x="123.1" y="19.1">R3</text>
<text x="148.2" y="18.8">DEBUG_GPIO0</text>
<text x="148.2" y="20.2">DEBUG_GPIO1</text>
<text x="148.2" y="21.6">DBG_IRQ#</text>
<text x="148.2" y="22.9">WF_WAKEUP</text>
<text x="21.4" y="26.4">VDD_1V8_GEN_CPU</text>
<text x="48" y="26.4">VDDIO_BB</text>
<text x="123.1" y="28.7">T2</text>
<text x="123.1" y="27.4">T1</text>
<text x="123.1" y="26">T4</text>
<text x="123.1" y="24.6">P4</text>
<text x="126.2" y="25.7">NC</text>
<text x="126.2" y="27.1">NC</text>
<text x="148.2" y="25.7">SNN_ULPI_DATA5</text>
<text x="148.2" y="27.1">SNN_ULPI_DATA6</text>
<text x="148.2" y="28.4">SNN_ULPI_DATA7</text>
<text x="148.2" y="24.3">ACC_IRQ*</text>
<text x="15.9" y="36">VDDIO_BB</text>
<text x="29.9" y="35.6">1</text>
<text x="33.9" y="35.6">2</text>
<text x="123.1" y="35.6">N4</text>
<text x="123.1" y="34.2">N2</text>
<text x="123.1" y="32.9">M4</text>
<text x="123.1" y="31.5">M2</text>
<text x="29.9" y="38.4">1</text>
<text x="33.9" y="38.4">2</text>
<text x="123.1" y="46.6">R6</text>
<text x="123.1" y="45.2">R4</text>
<text x="123.1" y="43.8">M3</text>
<text x="123.1" y="42.5">N3</text>
<text x="126.2" y="42.2">NC</text>
<text x="148.2" y="42.2">EN_VDD_SDMMC1</text>
<text x="148.2" y="43.5">EN_VDDIO_VID_OC*</text>
<text x="148.2" y="44.9">EN_3V3_MODEN</text>
<text x="148.2" y="46.3">SNN_DAP3_SCLK</text>
<text x="123.1" y="53.4">R2</text>
<text x="123.1" y="52.1">R1</text>
<text x="148.2" y="53.1">SNN_D_AP_ACOK#</text>
<text x="148.2" y="51.7">SNN_D_AP_ONKEY#</text>
<text x="208.2" y="75.4">1</text>
<text x="215" y="75.4">2</text>
<text x="228.4" y="72.2">VDD_1V8_GEN_CPU</text>
<text x="233.2" y="75.8" transform="rotate(-90 233.2 75.8)">1</text>
<text x="208.2" y="83.6">1</text>
<text x="208.2" y="78.1">1</text>
<text x="215" y="83.6">2</text>
<text x="215" y="78.1">2</text>
<text x="233.2" y="82.5" transform="rotate(-90 233.2 82.5)">2</text>
<text x="208.2" y="86.4">1</text>
<text x="215" y="86.4">2</text>
<text x="233.2" y="89.5" transform="rotate(-90 233.2 89.5)">1</text>
<text x="144.1" y="95.5">+3VSUS_CPU</text>
<text x="153.6" y="95.5">+3VSUS_CPU</text>
<text x="146.7" y="100.5" transform="rotate(-90 146.7 100.5)">1</text>
<text x="155" y="100.5" transform="rotate(-90 155 100.5)">1</text>
<text x="233.2" y="96.3" transform="rotate(-90 233.2 96.3)">2</text>
<text x="146.7" y="107.2" transform="rotate(-90 146.7 107.2)">2</text>
<text x="155" y="107.2" transform="rotate(-90 155 107.2)">2</text>
<text x="21.4" y="111.4">VDD_1V8_GEN_CPU</text>
<text x="48" y="111.4">VDDIO_UART</text>
<text x="62.6" y="110">VDDIO_UART</text>
<text x="78.4" y="109.7">AA30</text>
<text x="123.1" y="113.8">W25</text>
<text x="123.1" y="111">V29</text>
<text x="123.1" y="109.7">AB25</text>
<text x="25" y="118.8">VDDIO_UART</text>
<text x="123.1" y="117.9">AA25</text>
<text x="123.1" y="116.5">AB26</text>
<text x="123.1" y="115.1">AB28</text>
<text x="28.8" y="123.8" transform="rotate(-90 28.8 123.8)">1</text>
<text x="123.1" y="124.8">W29</text>
<text x="123.1" y="123.4">AB29</text>
<text x="123.1" y="122">W27</text>
<text x="123.1" y="120.6">AC27</text>
<text x="28.8" y="127.8" transform="rotate(-90 28.8 127.8)">2</text>
<text x="123.1" y="131.6">AB27</text>
<text x="123.1" y="130.3">AB30</text>
<text x="123.1" y="128.9">V30</text>
<text x="123.1" y="127.5">AA28</text>
<text x="150.9" y="131.3">GPS_RST*</text>
<text x="150.9" y="127.2">BT_EN</text>
<text x="150.9" y="128.6">BT_WAKEUP</text>
<text x="150.9" y="129.9">GPS_PWRON</text>
<text x="123.1" y="135.7">AA27</text>
<text x="123.1" y="134.4">W30</text>
<text x="123.1" y="133">AC25</text>
<text x="150.9" y="135.4">BT_IRQ*</text>
<text x="150.9" y="132.7">MB_DET_DOCK*</text>
<text x="150.9" y="134">GPS_IRQ#</text>
<text x="123.1" y="144">AA26</text>
<text x="123.1" y="142.6">AA24</text>
<text x="123.1" y="141.2">W28</text>
<text x="123.1" y="139.8">AA29</text>
<text x="123.1" y="149.4">Y27</text>
<text x="128.9" y="149.1">CLK3_OUT</text>
<text x="123.1" y="150.8">W24</text>
<text x="128.9" y="150.5">CLK3_REQ</text>
<text x="229.5" y="202.7">Size</text>
<text x="234.4" y="202.7">Project Name</text>
<text x="272.4" y="202.9">Rev</text>
<text x="227.7" y="206.9">Date:</text>
<text x="255.1" y="206.9">Sheet</text>
<text x="266.1" y="206.9">of</text>
</g>
<g font-size="1.2" fill="#004080">
<text x="84.4" y="19.8">VDDIO_BB</text>
<text x="114.1" y="23.9">ULPI_DATA3</text>
<text x="114.1" y="22.5">ULPI_DATA2</text>
<text x="114.1" y="21.2">ULPI_DATA1</text>
<text x="114.1" y="19.8">ULPI_DATA0</text>
<text x="114.1" y="29.4">ULPI_DATA7</text>
<text x="114.1" y="28">ULPI_DATA6</text>
<text x="114.1" y="26.6">ULPI_DATA5</text>
<text x="114.1" y="25.3">ULPI_DATA4</text>
<text x="115.6" y="34.9">ULPI_NXT</text>
<text x="115.7" y="32.1">ULPI_CLK</text>
<text x="116" y="33.5">ULPI_DIR</text>
<text x="115.7" y="36.2">ULPI_STP</text>
<text x="114" y="44.4">DAP3_DOUT</text>
<text x="114.4" y="47.2">DAP3_SCLK</text>
<text x="115.5" y="43.1">DAP3_DIN</text>
<text x="116" y="45.8">DAP3_FS</text>
<text x="115.4" y="52.7">GPIO_PV0</text>
<text x="115.4" y="54.1">GPIO_PV1</text>
<text x="83" y="110.3">VDDIO_UART</text>
<text x="112.3" y="111.7">GEN1_I2C_SDA</text>
<text x="112.5" y="110.3">GEN1_I2C_SCL</text>
<text x="112.6" y="118.5">UART2_CTS_N</text>
<text x="112.6" y="117.2">UART2_RTS_N</text>
<text x="114.1" y="115.8">UART2_RXD</text>
<text x="114.2" y="114.4">UART2_TXD</text>
<text x="112.6" y="125.4">UART3_CTS_N</text>
<text x="112.6" y="124">UART3_RTS_N</text>
<text x="114.1" y="122.6">UART3_RXD</text>
<text x="114.2" y="121.3">UART3_TXD</text>
<text x="115.3" y="130.9">GPIO_PU2</text>
<text x="115.3" y="129.5">GPIO_PU1</text>
<text x="115.3" y="128.1">GPIO_PU0</text>
<text x="115.3" y="136.4">GPIO_PU6</text>
<text x="115.3" y="135">GPIO_PU5</text>
<text x="115.3" y="133.6">GPIO_PU4</text>
<text x="115.3" y="132.2">GPIO_PU3</text>
<text x="114" y="141.9">DAP4_DOUT</text>
<text x="115.5" y="140.5">DAP4_DIN</text>
<text x="116" y="143.2">DAP4_FS</text>
<text x="114.4" y="144.6">DAP4_SCLK</text>
<text x="115" y="151.5">CLK3_REQ</text>
<text x="115" y="150.1">CLK3_OUT</text>
</g>
<g font-size="1.2" fill="#f00">
<text x="131.9" y="23">WLAN_MAC_WAKEN</text>
<text x="131.9" y="18.9">UART1_TXD</text>
<text x="131.9" y="20.3">UART1_RXD</text>
<text x="167.8" y="23.7">WLAN_MAC_WAKEN</text>
<text x="181.1" y="23.7">41</text>
<text x="131.9" y="28.5">CAM_RST_2M</text>
<text x="167.3" y="29.1">CAM_RST_2M</text>
<text x="176.9" y="29.1">31</text>
<text x="131.9" y="31.3">UART4_TXD</text>
<text x="131.9" y="32.6">UART4_RXD</text>
<text x="131.9" y="53.2">AP_ACOK#</text>
<text x="131.9" y="51.9">AP_ONKEY#</text>
<text x="167.8" y="53.9">AP_ACOK#</text>
<text x="167.8" y="52.6">AP_ONKEY#</text>
<text x="176.9" y="52.6">33</text>
<text x="176.9" y="53.9">33</text>
<text x="193.7" y="75.2">UART4_TXD</text>
<text x="193.7" y="77.9">UART4_RXD</text>
<text x="193.7" y="83.4">UART1_TXD</text>
<text x="244.2" y="84">UART_DEBUG_TXD</text>
<text x="256.7" y="84">24,28</text>
<text x="193.7" y="86.1">UART1_RXD</text>
<text x="244.6" y="86.9">UART_DEBUG_RXD</text>
<text x="257.3" y="86.9">24,28</text>
<text x="131.9" y="113.6">GPS_UART2_TXD</text>
<text x="131.9" y="114.9">GPS_UART2_RXD</text>
<text x="131.9" y="116.3">GPS_UART2_RTS#</text>
<text x="131.9" y="117.7">GPS_UART2_CTS#</text>
<text x="167.3" y="114.1">GPS_UART2_TXD</text>
<text x="167.3" y="116.9">GPS_UART2_RTS#</text>
<text x="167.8" y="115.7">GPS_UART2_RXD</text>
<text x="167.8" y="118.4">GPS_UART2_CTS#</text>
<text x="178.6" y="114.1">43</text>
<text x="179.3" y="115.7">43</text>
<text x="179.4" y="116.9">43</text>
<text x="179.8" y="118.4">43</text>
<text x="131.9" y="120.4">BT_UART3_TXD</text>
<text x="131.9" y="121.8">BT_UART3_RXD</text>
<text x="131.9" y="123.2">BT_UART3_RTS#</text>
<text x="131.9" y="124.5">BT_UART3_CTS#</text>
<text x="167.3" y="121">BT_UART3_TXD</text>
<text x="167.3" y="123.7">BT_UART3_RTS#</text>
<text x="167.8" y="122.5">BT_UART3_RXD</text>
<text x="167.8" y="125.3">BT_UART3_CTS#</text>
<text x="177.5" y="121">41</text>
<text x="178.2" y="122.5">41</text>
<text x="178.3" y="123.7">41</text>
<text x="178.7" y="125.3">41</text>
<text x="131.9" y="127.3">BT_EN</text>
<text x="131.9" y="128.7">BT_WAKEUP</text>
<text x="131.9" y="130">GPS_PWRON</text>
<text x="167.3" y="129.2">BT_WAKEUP</text>
<text x="167.3" y="130.6">GPS_PWRON</text>
<text x="167.3" y="127.8">BT_EN</text>
<text x="176.9" y="129.2">40,41</text>
<text x="176.9" y="130.6">40,43</text>
<text x="176.9" y="127.8">40,41</text>
<text x="131.9" y="135.5">BT_IRQ#</text>
<text x="167.8" y="136.2">BT_IRQ#</text>
<text x="176.9" y="136.2">41</text>
<text x="131.9" y="141">DAP4_DOUT</text>
<text x="131.9" y="142.4">DAP4_FS</text>
<text x="131.9" y="143.8">DAP4_SCLK</text>
<text x="131.9" y="139.6">DAP4_DIN</text>
<text x="167.3" y="141.6">DAP4_DOUT</text>
<text x="167.3" y="143">DAP4_FS</text>
<text x="167.8" y="140.3">DAP4_DIN</text>
<text x="176.9" y="140.3">41</text>
<text x="176.9" y="141.6">41</text>
<text x="176.9" y="143">41</text>
<text x="167.3" y="144.3">DAP4_SCLK</text>
<text x="176.9" y="144.3">41</text>
<text x="228.5" y="200.8">ASUSTeK COMPUTER INC. EPAD</text>
</g>
<g font-size="1.2" fill="#000080">
<text x="35.7" y="35.4">C69</text>
<text x="35.7" y="38.1">C70</text>
<text x="35.7" y="39.5">0.1U6.3VX5RC1K</text>
<text x="35.7" y="36.8">1U6.3VX5RC2K</text>
<text x="83.7" y="65.6">T30L-R-P-A3</text>
<text x="209.9" y="75.2">0R1J</text>
<text x="209.9" y="77.9">0R1J</text>
<text x="216.7" y="75.2">R69</text>
<text x="216.7" y="77.9">R70</text>
<text x="234.6" y="76.6">R71</text>
<text x="234.6" y="77.9">1MR1J</text>
<text x="209.9" y="83.4">0R1J</text>
<text x="216.7" y="83.4">R72</text>
<text x="209.9" y="86.1">0R1J</text>
<text x="216.7" y="86.1">R73</text>
<text x="234.6" y="91.7">R74</text>
<text x="234.6" y="93">1MR1J</text>
<text x="141.3" y="104">4.7KR1J</text>
<text x="142.7" y="102.6">R75</text>
<text x="156.4" y="102.6">R76</text>
<text x="156.4" y="104">4.7KR1J</text>
<text x="30.2" y="124.6">C71</text>
<text x="30.2" y="125.9">0.1U6.3VX5RC1K</text>
<text x="82.3" y="156.1">T30L-R-P-A3</text>
</g>
<g font-size="1.2" fill="#008000">
<text x="42.5" y="35.4">N/A</text>
<text x="42.5" y="38.1">N/A</text>
<text x="83.7" y="68.9">N/A</text>
<text x="220.8" y="75.2">/@</text>
<text x="220.8" y="77.9">/@</text>
<text x="220.8" y="83.4">N/A</text>
<text x="234.6" y="79.3">/@</text>
<text x="220.8" y="86.1">N/A</text>
<text x="234.6" y="94.4">N/A</text>
<text x="141.3" y="105.4">N/A</text>
<text x="156.4" y="105.4">N/A</text>
<text x="30.2" y="127.3">N/A</text>
<text x="82.3" y="157.5">N/A</text>
</g>
<g font-size="1.2" fill="#00f">
<text x="131.9" y="42.2">CDC_LDO1_EN</text>
<text x="167.3" y="42.8">CDC_LDO1_EN</text>
<text x="177.5" y="42.8">27</text>
<text x="131.9" y="110.8">GEN1_I2C_SDA</text>
<text x="131.9" y="109.5">GEN1_I2C_SCL</text>
<text x="168.7" y="110.6">GEN1_I2C_SCL</text>
<text x="168.7" y="112">GEN1_I2C_SDA</text>
<text x="229.4" y="204.7">C</text>
<text x="231.8" y="206.9">Tuesday, March 20, 2012</text>
<text x="262" y="206.9">12</text>
<text x="270.2" y="206.9">60</text>
<text x="272.3" y="204.8">2.0</text>
</g>
<g font-size="1.2" fill="#8000ff">
<text x="131.9" y="134.2">AP_CHARGING#</text>
<text x="131.9" y="132.8">DOCK_IN#</text>
<text x="167.8" y="134.9">AP_CHARGING#</text>
<text x="167.8" y="133.5">DOCK_IN#</text>
<text x="176.9" y="133.5">28</text>
<text x="178.6" y="134.9">33</text>
</g>
<g font-size="1.1" fill="#000080">
<text x="83.7" y="14.7">U2S</text>
<text x="82.3" y="103.8">U2R</text>
</g>
<g font-size="1.1" fill="#00f">
<text x="85" y="16.3">12/22 BB</text>
<text x="83" y="106.2">14/22 UART</text>
</g>
<g font-size="1">
<text x="28.8" y="1">5</text>
<text x="83.7" y="1">4</text>
<text x="138.6" y="1">3</text>
<text x="193.4" y="1">2</text>
<text x="248.3" y="1">1</text>
<text x=".4" y="27.9">D</text>
<text x="276.1" y="27.9">D</text>
<text x=".4" y="79.4">C</text>
<text x="276.1" y="79.4">C</text>
<text x=".4" y="130.8">B</text>
<text x="276.1" y="130.8">B</text>
<text x=".4" y="182.2">A</text>
<text x="276.1" y="182.2">A</text>
<text x="28.8" y="208.1">5</text>
<text x="83.7" y="208.1">4</text>
<text x="138.6" y="208.1">3</text>
<text x="193.4" y="208.1">2</text>
<text x="248.3" y="208.1">1</text>
</g>
<g font-size=".8" fill="#00f">
<text x="85.8" y="21.2">(1.8/3.3V)</text>
<text x="83.7" y="109">(1.8/3.3V)</text>
</g>
</svg>
